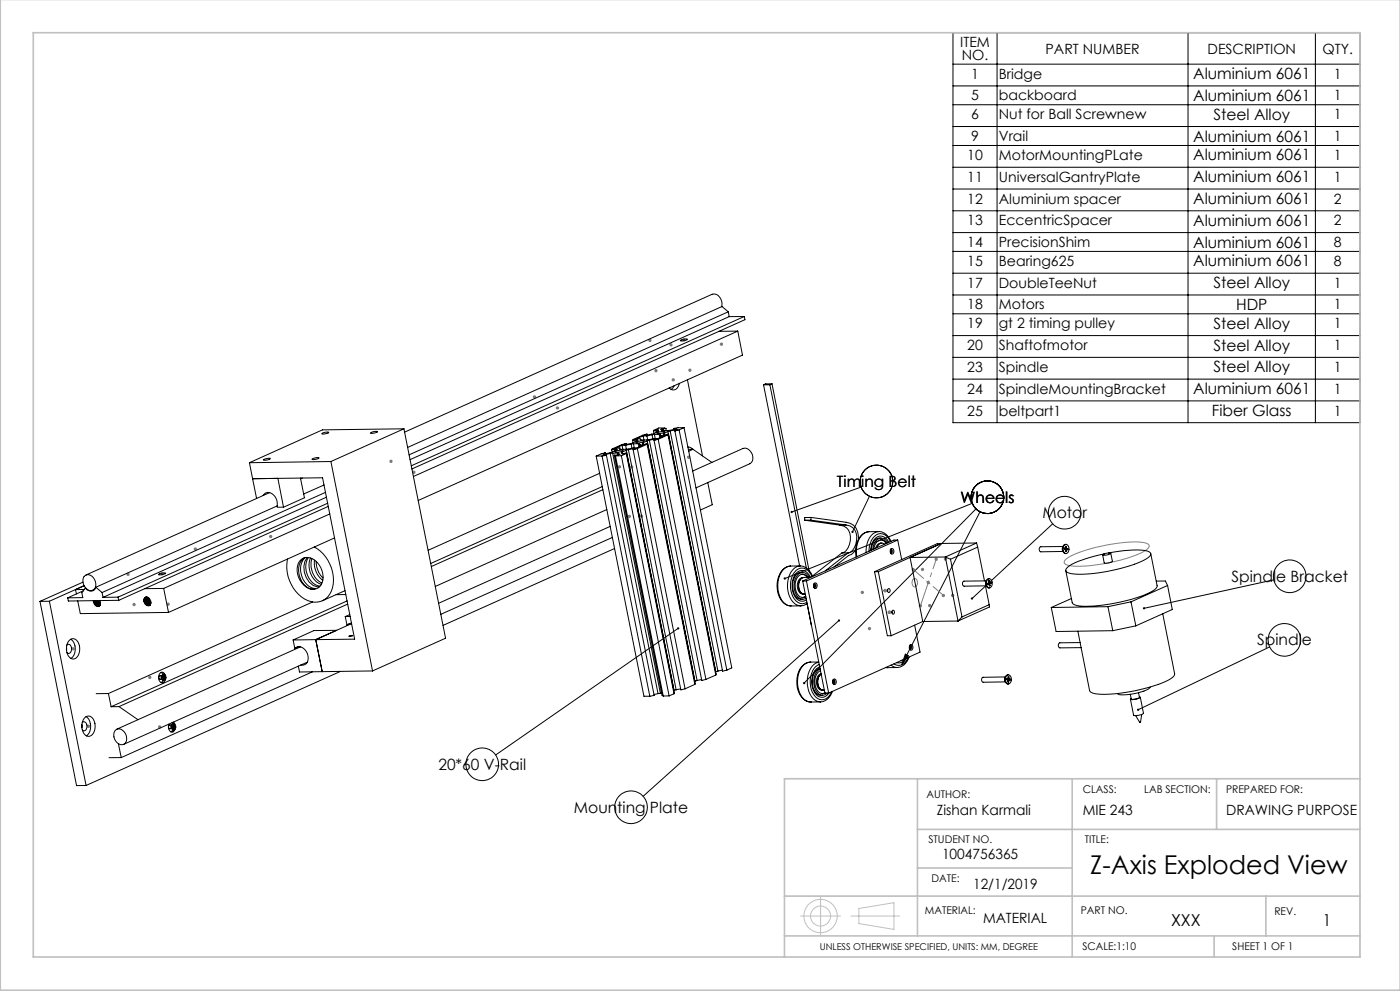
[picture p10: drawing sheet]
<svg xmlns="http://www.w3.org/2000/svg" width="420mm" height="297mm" viewBox="0 0 420 297" stroke-linecap="round" stroke-linejoin="round" font-family="sans-serif">
<g fill="none" stroke="#c0c0c0" stroke-width=".3">
<path d="M240.2 274.5h12M246.2 268.5v12M255.3 274.5h14.6M257.7 272.3l10.5-1.8v8l-10.5-1.7z"/>
<circle cx="246.2" cy="274.5" r="5"/>
<circle cx="246.2" cy="274.5" r="3"/>
</g>
<g fill="none" stroke="#808080" stroke-width=".3">
<path d="M159.8 119h1.1M160 118.6l.7 .7M160.3 118.5v.9M160.7 118.6l-.7 .7M194.5 102h1M194.6 101.7l.7 .7M195 101.5v1M195.3 101.7l-.7 .7M196.3 111.1h1M196.4 110.7l.7 .7M196.8 110.6v1M197.1 110.7l-.7 .7"/>
<path d="M200.8 103.4h1M200.9 103l.7 .7M201.3 102.9v1M201.5 113.8h1M201.6 113.5l.7 .7M201.6 103l-.7 .7M202 113.3v1M202.3 113.5l-.7 .7M204.7 101.9h1M204.8 101.5l.7 .7M205.2 101.4v1M205.5 101.5l-.7 .7"/>
<path d="M206.5 110.9h1M206.6 110.6l.7 .7M207 110.5v1M207.3 110.6l-.7 .7M215.9 103.1h1M216.1 102.8l.7 .7M216.4 102.7v.9M216.8 102.8l-.7 .7M116.8 138.3h1M116.9 137.9l.8 .7M117.3 137.8v.9M117.7 137.9l-.8 .7"/>
<path d="M166.7 122.3h1M166.9 121.9l.7 .7M167.2 121.8v1M167.6 121.9l-.7 .7M185.3 139.9h1M185.5 139.6l.7 .7M185.8 139.4v1M186.2 139.6l-.7 .7M189 139.9h1M189.2 139.6l.7 .7M189.5 139.4v1M189.9 139.6l-.7 .7"/>
<path d="M206.1 137h1M206.2 136.7l.7 .7M206.6 136.5v1M206.9 136.7l-.7 .7M123.7 141.5h1M123.8 141.2l.7 .7M124.2 141v1.1M124.5 141.2l-.7 .7M188.3 154.8h1M188.5 154.4l.7 .7M188.8 154.3v1M189.2 154.4l-.7 .7"/>
<path d="M191.9 154.7h1.1M192.1 154.4l.7 .7M192.5 154.2v1.1M192.8 154.4l-.7 .7M37.9 172.1h1M38.1 171.8l.7 .7M38.4 171.6v1M38.8 171.8l-.7 .7M48.1 172h1M48.3 171.6l.7 .7M48.6 171.5v1M49 171.6l-.7 .7"/>
<path d="M58.1 164.5h1M58.2 164.2l.7 .7M58.6 164v1M58.9 164.2l-.7 .7M80.7 160.8h1M80.9 160.4l.7 .7M81.2 160.3v1M81.6 160.4l-.7 .7M244.1 175.5h1M244.3 175.2l.7 .7M244.6 175v1M245 175.2l-.7 .7"/>
<path d="M258.2 177.5h1M258.3 177.2l.7 .7M258.7 177.1v.9M259 177.2l-.7 .7M265 177h1M265.2 176.7l.7 .7M265.5 176.5v1M265.9 176.7l-.7 .7M267.1 165.2h1M267.3 164.9l.7 .7M267.6 164.7v1M268 164.9l-.7 .7"/>
<path d="M273.5 170.7h1M273.6 170.4l.7 .7M273.9 173.7a.87 .87 0 0 1 1.1-.1 .87 .87 0 0 1 .2 1.1 .87 .87 0 0 1-.8 1.2 .87 .87 0 0 1-.8-1.2zM274 170.2v1M274.3 170.4l-.7 .7M276.3 170.7h.9M276.4 170.3l.7 .7M276.8 170.2v1M277.1 170.3l-.7 .7M278 174.6h1M278.1 174.2l.7 .7M278.5 174.1v1"/>
<path d="M278.8 174.2l-.7 .7M280.4 167.6h.9M280.5 167.2l.7 .8M280.8 167.1v1M281.2 167.2l-.7 .8M282.5 178.5h1M282.6 178.1l.8 .7M283 178v1M283.1 167.6h1M283.3 167.2l.7 .7M283.4 178.1l-.8 .7M283.6 167.1v1"/>
<path d="M284 167.2l-.7 .7M285.3 178.4h1M285.4 178.1l.7 .7M285.8 177.9v1M286.1 178.1l-.7 .7M319.8 167.6l2.6-1.5 5.4-1.8 6.9-1.4 4.6-.4a8.5 8.5 0 0 1 5.3 .8l.1 .2a2.83 2.83 0 0 1-2.2 2.1l-3.2 1.3-4.5 1.3-4 .8-5.6 .6a8.2 8.2 0 0 1-5.9-.8v-.6zM21.4 194.4h1M21.6 194.1l.7 .7M21.9 194v.9M22.3 194.1l-.7 .7M39.7 181.2h1M39.9 180.8l.7 .7"/>
<path d="M40.2 180.7v1M40.6 180.8l-.7 .7M49.9 181.1h1M50.1 180.7l.7 .7M50.4 180.5v1.1M50.8 180.7l-.7 .7M260.3 188.4h1M260.5 188l.7 .7M260.8 187.9v1M261.2 188l-.7 .7M266.3 183.5h1M266.5 183.1l.7 .7"/>
<path d="M266.8 183v1M267.2 183.1l-.7 .7M272.8 194h1M273 193.7l.7 .7M273.3 193.5v1M273.7 193.7l-.7 .7M275.6 181.5h1M275.8 181.2l.7 .7M276.1 181v1.1M276.5 181.2l-.7 .7M278.4 181.5h1M278.6 181.1l.7 .8"/>
<path d="M278.9 181v1M279.3 181.1l-.7 .8M26 217.7h1.1M26.2 217.3l.7 .7M26.5 217.1v1.1M26.9 217.3l-.7 .7M44.4 203h1M44.6 202.6l.7 .7M44.9 202.5v1M45.3 202.6l-.7 .7M47.4 217.9h1M47.6 217.5l.7 .7"/>
<path d="M47.9 217.3v1.1M48.1 203h1M48.3 217.5l-.7 .7M48.3 202.7l.7 .7M48.6 202.5v1M49 202.7l-.7 .7M51.1 217.8h1M51.2 217.5l.7 .7M51.6 217.3v1M51.9 217.5l-.7 .7M249.8 204.3h1M250 204l.7 .7"/>
<path d="M250.3 203.8v1M250.7 204l-.7 .7"/>
</g>
<g fill="none" stroke="#000" stroke-width=".3">
<path d="M285.9 9.8h122.1v116.9h-122.1zM285.9 19.2h122.1M299.1 9.8v116.9M356.4 9.8v116.9M394.6 9.8v116.9M285.9 25.7h122.1M285.9 31.4h122.1M285.9 37.9h122.1M285.9 43.6h122.1M285.9 50.1h122.1M285.9 56.7h122.1M285.9 63.2h122.1"/>
<path d="M285.9 69.7h122.1M285.9 75.3h122.1M216.5 91.9a2.78 2.78 0 0 0-2.9-3.7l-92.2 41.3M218.5 93.4l-95.8 42.9M218.5 93.4l.3 1.5M218.5 93.4l-1.9-1.5-94.3 42.2M218.8 94.9l-95.8 42.9M221.3 99.2l-97.3 43.6M221.3 99.2l-5.6 .1M221.3 99.2l1.4 7.2-97.3 43.6M223.3 94.9l.2 .9-99.9 44.7M223.3 94.9l-99.9 44.7"/>
<path d="M223.3 94.9h-4.5M285.9 81.9h122.1M285.9 88.4h122.1M285.9 94h122.1M202.2 115.6l-.9 1.1M203.8 114.9a1.79 1.79 0 0 1-1 1.8 1.79 1.79 0 0 1-2-.4M204.2 102a1.97 1.97 0 0 1 2-.2l-1.3 .4zM206.2 113.8l4.5 22.8M229.1 115.3l10.8 54.3M229.1 115.3h1.9M231 115.3l10.9 54.9M231.6 115l11.1 56"/>
<path d="M231.6 115l-.6 .3M231.6 115h-1.9l-.6 .3M285.9 100.6h122.1M285.9 107.1h122.1M285.9 113.6h122.1M74.8 138.7l1 4.8M79 137.8a2.24 2.24 0 0 1 2.1-.3 1.97 1.97 0 0 1-2.1 .3zM93.6 137.6l1.4-.4h.7a2.78 2.78 0 0 1-2.1 .5zM96.6 129.9l.9-.3h1.1a2.66 2.66 0 0 1-2.1 .4zM99.3 138.3l-24.5 .4M99.3 138.3l12.5 62.8M111.2 129.7a2.04 2.04 0 0 1 2-.2 2.3 2.3 0 0 1-2 .2z"/>
<path d="M121.2 128.5l-21.9 9.8M121.2 128.5l12.5 62.8-21.9 9.8M121.2 128.5l-24.5 .3-21.9 9.9M178.9 136.7l14.3 72h1.7M180.6 136.7h-1.7M180.6 136.7l14.3 72M180.9 136l.1 .1M180.9 136v.1M181.1 136.4l.1 .1M181.1 136.4v.1M181.2 136.5h.7M181.4 136.3l-.3 .1"/>
<path d="M181.4 136.3v.2M181.5 136.2l-.1 .1M181.5 136.2l.1 .3M181.6 135.7l-2.7 1M181.6 135.7l-.7 .3M181.6 135.7v.3M181.9 136.5l-1.3 .2M181.9 136.5l14.4 71.9-1.4 .3M183.1 135.9l-1.6 .3M183.1 135.9l14.3 72M183.5 134.8l.2 .7M183.7 135.5l-2.7 .6"/>
<path d="M183.8 135.8l-.7 .1M183.8 135.8l14.3 72M184.2 134.5l-.7 .3M184.2 134.5l.1 .7M184.3 136.4l.3 .2M184.3 136.4l14.3 72 .4 .2M184.5 134.5h-.3M184.5 134.5h.3M184.5 134.5l.1 .6M184.6 135.4a2.69 2.69 0 0 1 2.3-.3 2.39 2.39 0 0 1-2.3 .3zM184.6 136.6l14.4 72M184.8 134.5h.1"/>
<path d="M184.8 134.5l.1 .4M184.9 134.5l.2 .3M184.9 134.5l.1 .4M185.1 134.8l-1.4 .7M185.1 134.8h.1M185.2 135.8l.4 .1M185.2 135.8h-1.4M185.2 135.8l.1 .5M185.6 135.9l.1 .3M185.7 136.2l-1.4 .2M185.7 136.2h.1M185.8 134.3h.1"/>
<path d="M186.4 136.6h-1.8M186.4 136.6l14.3 72M186.6 133.5h1.1M186.6 133.5l-1.9 .8h1.1M186.6 133.5l.3 1.2M186.7 135.5l-.3 .1 .2 .4 1.4-.4M186.7 135.5l.1 .5M187.2 133.2v.1M187.7 133.5l.2 1.2M187.9 132.9l-1.3 .3-2.9 1.3-.2 .3M187.9 132.9l-.7 .3M187.9 134.9l-1.2 .6"/>
<path d="M187.9 134.9l14.3 72M187.9 132.9v.3M187.9 135.9l-1.5 .7M187.9 135.9l14.3 72M188 135.6l-.1 .3M188 135.6l14.3 72-.1 .3M188.5 134.8l-.6 .1M188.5 134.8l14.3 71.9M189.3 133.1l-1.6 .4M189.3 133.1l.3 1.2M189.8 132l.1 .7M189.9 132.7l-2.7 .6"/>
<path d="M189.9 134.8l14.4 72 1.2-.4M190 133l-.7 .1M190 133h1.5M190 133l.3 1.2M190.1 134.4l-1.6 .4M190.1 134.4v.3M190.3 134.4h-.2M190.3 134.4h.3M190.3 134.4v.2M190.5 131.8l-.7 .2M190.5 131.8l.1 .6M190.6 134.4v.1"/>
<path d="M190.6 134.5l-.7 .3M190.8 131.7l-.3 .1M190.8 131.7l.1 .6M190.9 132.6l1-.4h1.4a2.56 2.56 0 0 1-2.4 .4zM191.1 131.7h.1M191.1 131.7h-.3M191.1 131.7l.1 .4M191.2 131.7l.1 .3M191.2 131.7l.1 .4M191.2 134.4l-1.3 .4M191.2 134.4l14.3 72M191.3 132l-1.4 .7"/>
<path d="M191.3 132h.1M191.5 133l.3 .1M191.5 133l.2 1M191.8 133.1l.2 .2M191.8 133.1l.2 .7M192 133.3h1.1l-2 .9-3 .5h-2l-.3-.4M192 133.3l.1 .5M192.9 132.7l-.2 .1 .2 .4 1.4-.4-.2 .3M192.9 130.6h1.2M192.9 130.6l.3 1.3M192.9 132.7l.1 .5M193.5 130.4h.1"/>
<path d="M193.5 130.4v.1M194.1 130.6l.2 1.2M194.1 130.1l-4.2 1.6-.1 .3M194.1 130.1l-.6 .3M194.1 130.1l.1 .3M194.1 132.1l-1.2 .6M194.1 133.1l-2.9 1.3M194.1 133.1l14.4 72M194.1 132.1l14.5 72.7-.1 .3M194.8 131.9l-.7 .2M194.8 131.9l14.3 72M195.6 130.3l-1.5 .3"/>
<path d="M195.6 130.3l.3 1.2M196 129.3l.2 .6M196.2 129.9l-2.7 .6M196.2 132l14.3 71.9 1.3-.3M196.3 130.2l-.7 .1M196.3 130.2l.3 1.2M196.4 131.6l-1.6 .3M196.4 131.6v.3M196.5 131.6h-.1M196.5 131.6h.3M196.5 131.6l.1 .2M196.7 128.9l-.7 .4"/>
<path d="M196.7 128.9l.1 .7M196.8 131.6v.1M196.8 131.7l-.6 .3M197.1 128.9h-.4M197.1 128.9h.2M197.1 128.9l.1 .6M197.1 129.8a2.69 2.69 0 0 1 2.4-.3 2.39 2.39 0 0 1-2.4 .3zM197.3 128.9h.1M197.3 128.9l.1 .4M197.4 128.9l.2 .3M197.4 131.7l-1.2 .3M197.4 131.7l14.4 71.9"/>
<path d="M197.4 128.9l.1 .4M197.6 129.2l-1.4 .7M197.6 129.2h.1M197.8 130.2h.3M197.8 130.2h-1.5M197.8 130.2l.1 1M198.1 130.2l.2 .4M198.1 130.2l.2 .8M198.3 130.6h1.1l-2 .8-3.2 .5h-1.9l-.2-.4h-1.1l1.9-.9M198.3 130.6v.4M198.4 128.7v.2M198.6 128.5l-.2 .2"/>
<path d="M198.6 128.5l.1 .6M199 128.5h-.4M199 128.5l.1 .6M199.2 129.9l-.2 .1 .1 .4 1.4-.4M199.2 129.9l.1 .5M199.8 128.4a3.2 3.2 0 0 0-3.8 .9M199.8 128.4l-.8 .1M199.8 128.4l.1 .7M200.4 129.3l-1.2 .6M200.4 129.3l14.3 72M200.4 130.3l-3 1.4M200.4 130.3l14.3 72"/>
<path d="M200.5 130l-.1 .3M200.5 130l14.3 72-.1 .3M201 129.1l-.6 .2M201 129.1l14.4 72M202.1 128.4h.8M202.1 128.4l.1 .3M202.5 129.1l14.3 72.1 1.3-.4M202.6 128.8l-1.6 .3M202.6 128.8l.1 .3M202.8 128.8h-.2M202.8 128.8h.3M202.8 128.8v.2"/>
<path d="M202.9 128.4l.1 .1M202.9 128.4v.1M203 128.5l-2.4 .5-2 .1-.2-.4M203.1 128.8v.1M203.1 128.9l-.6 .2M203.7 128.8l-1.2 .3M203.7 128.8l14.4 72M205.2 128.2l-3.1 .2M205.2 128.2l-1.5 .6M205.2 128.2l14.3 72-1.4 .6M206.3 134l.9 .1 .6 .6M207.9 134.7l-1.3 .6"/>
<path d="M207.9 134.7l5.7 3.9M207.9 134.7h-1.4M285.9 120.2h122.1M75.8 143.5l21-.3 9.6 48.4-11.7 .1M75.8 143.5l1.2 5.9M75.8 143.5l7.6-.1 1.7 8.6M79 148.5a1.97 1.97 0 0 1 1.8-.9 1.97 1.97 0 0 1 1.7 1.2 3.7 3.7 0 0 1 .6 3.1M80.9 147.6l-55.1 24.7M83.1 151.6l-54.3 24.4M83.2 152h1.9M90.1 143.3l1.2 5.9-6.2 2.8M90.7 143.3l-.5 .2"/>
<path d="M97.2 145.3l-6.1 2.8M97.6 147.6l-67 30M97.9 149l-67 30M98.3 150.8l-62.9 28.2M98.5 151.8l-62.9 28.1M99 154l-49.9 22.4M179.9 141.8l-51.5 23.1M180.7 145.8l-51.5 23.1M180.9 146.8l-51.5 23M182 152.7l-51.4 23.1M183.1 157.8l-51.5 23M207.8 141.2l15.1-6.8a2.64 2.64 0 0 1 2.7 1.6 2.64 2.64 0 0 1-.7 3l-16.1 7.2"/>
<path d="M212.3 144.6l1.4 6.7-3.6 1.6M241.3 155.9h1.9M241.3 155.9l10.6 1.5M243.2 155.9l10.6 1.4M243.3 155.1l10.5 1.4a4.3 4.3 0 0 1 3.7 5.2M243.3 155.1l-.1 .8M243.3 155.1h-1.9l-.1 .8M251.9 157.4a3.6 3.6 0 0 1 3.2 4.6 3.7 3.7 0 0 1-2.5 3.7M253.8 157.3a3.6 3.6 0 0 1 3.2 4.7 3.6 3.6 0 0 1-2.5 3.7M253.8 157.3l-1.9 .1M258.3 146l-20.8 7.5M260.6 159.4a4.4 4.4 0 0 0-3.7 4.1l-.2 1.9 .2 1.5"/>
<path d="M260.6 159.3a4.7 4.7 0 0 0-3.6 4.6v3M260.8 148.7l-5.1 10.7M263.7 159.3h-3.1M291.7 150.8l-56.3 22.6M292.8 152.5l-51.6 52.2M294 153.4l-23.5 45.8M315.8 157l-24.2 22.4M20.3 179.2l.2 .9 15.1-.2M22.6 176.7l2.6-1.2-10.4 4.7M22.6 176.7l.3 1.3M24.9 174.5l-12.9 5.7M25 177.1l-4.7 2.1"/>
<path d="M25.2 172.8a2.11 2.11 0 0 1 2.2-.3 2.11 2.11 0 0 1 1.2 1.9 1.79 1.79 0 0 1-.8 2.5 1.79 1.79 0 0 1-2.4-1.1 2.9 2.9 0 0 1-.2-3zM25.3 176.7h-2.7M25.6 176.2l-1 1.5 .2 1.4-4.5 .1M25.7 176.2h-.1M28.4 176.6l-.6 .3M28.8 176a1.72 1.72 0 0 1-1.6 1.2 1.72 1.72 0 0 1-1.6-1M28.8 176l1.8 1.6M30 180a1.04 1.04 0 0 1-.3 1.6 1.04 1.04 0 0 1-1.5-.7l-.2-.9M30.6 177.6l.3 1.4M35.4 179h-4.5M35.4 179l.2 .9M43.5 179.1a1.42 1.42 0 0 1 1.6 .7 1.42 1.42 0 0 1-.4 1.7 1.5 1.5 0 0 1-1.4-.8 1.5 1.5 0 0 1 .2-1.6z"/>
<path d="M43.7 179l-.4 .5-.1 .8M43.8 179a1.44 1.44 0 0 0-.3 1.6 1.44 1.44 0 0 0 1.4 .8 1.5 1.5 0 0 1-1-2.4 1.55 1.55 0 0 0 1 2.4M43.9 178.9l-.5 .5v.8M44.1 179a1.61 1.61 0 0 0 .9 2.3M44.1 179a1.58 1.58 0 0 0 1 2.3M44.2 179a1.74 1.74 0 0 0 1 2.1 1.63 1.63 0 0 1-1-2.1zM44.4 179.1l.2 1.2 .6 .7M44.4 179.1l.2 1.2 .6 .6M44.6 179.2l.2 1 .5 .5M44.7 179.2l.2 1 .4 .5M47.6 172.1a2.04 2.04 0 0 1 2.1-.2 2.3 2.3 0 0 1-2.1 .2zM49.1 176.4h-5.6"/>
<path d="M49.1 176.4l1.5 7.1M90.5 167.6a3.8 3.8 0 0 1 5.3 1.8 5.3 5.3 0 0 1 .1 6.5 3.6 3.6 0 0 1-5.4-1.2 5.3 5.3 0 0 1 0-7.1zM91.3 167.2h-.1a5.7 5.7 0 0 0 1 8.8l1.8 .6M91.5 167.1a5.9 5.9 0 0 0 1.7 8.9l1.4 .4-.6 .2M92.1 167.1a5.9 5.9 0 0 0 3 8.8h.6M92.5 167.1a5.9 5.9 0 0 0 3.5 8.5M93.1 167.3a6.2 6.2 0 0 0 3.3 7.8M93.6 167.5a6.3 6.3 0 0 0 2.9 7.2M94.3 163.9a10.9 10.9 0 0 1 4.7 14.1 5.5 5.5 0 0 1-8.6 .9 11.7 11.7 0 0 1-4.1-11.4M94.3 167.9a6.5 6.5 0 0 0 2.5 6M94.9 168.3a6.4 6.4 0 0 0 2 4.9M100.4 161.2l-49.8 22.3"/>
<path d="M103.5 177l-6.8 3.1M103.8 178.2h-3M183.7 161.1l-51.4 23M184.4 164.4l-51.5 23M237 169.7a4.4 4.4 0 0 0-3.7 4 6.7 6.7 0 0 0 3 7.7l1 .2M240 169.6a4.1 4.1 0 0 1 3.8 3.2M240 169.6a4.6 4.6 0 0 0-3.6 4.5 6.8 6.8 0 0 0 2.9 7.3l.9 .2M240.1 169.6h-2.9a4.1 4.1 0 0 0-3.6 3.6 7.7 7.7 0 0 0 2.1 7.9l1.6 .5M240.1 171.6h.7M240.1 173.6l1.1-.5a2.8 2.8 0 0 0-.4 4.9l.4 .1a2.79 2.79 0 0 1-1.1-4.5zM240.2 171.6h-.2a4 4 0 0 0-2.2 4.9l.2 .8a2.79 2.79 0 0 0 2.2 2.3M240.2 179.6h.7"/>
<path d="M240.7 172.1l.8 .3 .7 .7M240.8 174.1h1.1M240.8 174.1l6.7 33.6M241.2 173.1h-.4a2.83 2.83 0 0 0-.4 4.9l1.2 .1M241.7 178.7l-.9 .4M241.9 174.1l6.7 33.6M242.4 173.1a1.86 1.86 0 0 0-1.9-1 1.86 1.86 0 0 0-1.6 1.4 4.2 4.2 0 0 0 1.6 5.5l1.2-.2M242.8 173.1a2.12 2.12 0 0 0-2-1.5 2.12 2.12 0 0 0-2 1.4 5.1 5.1 0 0 0 1.2 6.4 1.71 1.71 0 0 0 1.8-.1M243.1 173a2.61 2.61 0 0 0-2.7-2 2.61 2.61 0 0 0-2.4 2.3 5.8 5.8 0 0 0 1.7 6.7 2.08 2.08 0 0 0 2.2-.2M243.2 173l-2 .1M243.6 172.9a3.1 3.1 0 0 0-4.3-2.3 6.6 6.6 0 0 0 .1 9.9 2.34 2.34 0 0 0 2.7 0M244.2 175v1.1"/>
<path d="M244.3 174.9l.1-.2a.84 .84 0 0 1 .8 .8 .84 .84 0 0 1-.7 .9l-.4-.6zM244.3 174.8l.3 .8-.3 .6M244.4 175v1.1M252.6 165.7l-8.9 6.9M254.5 165.7l-6.9 5.4M254.5 165.7h-1.9M256.7 164.6l-1.3 1.6-.8 .3-4.4 3.4M262.4 171.3h1.1M262.4 171.3l3.8 19.2h1.1M263.5 171.3l3.8 19.2M264.3 161.8a2.07 2.07 0 0 1 1.6 1.1M264.3 161.3a2.65 2.65 0 0 0-2.8 2.6l-.2 1"/>
<path d="M264.5 162.8h-.3a1.79 1.79 0 0 0-1.5 1.5M265.4 163.1a1.36 1.36 0 0 0-1.5-.2 1.36 1.36 0 0 0-.8 1.2M266 162.8a1.88 1.88 0 0 0-1.9-1 1.88 1.88 0 0 0-1.6 1.5l-.4 1.3M266.3 176.8v.4M266.4 162.7a2.14 2.14 0 0 0-2.1-1.4 2.14 2.14 0 0 0-1.9 1.4l-.6 2M266.4 176.5a.47 .47 0 0 1 .7 .5 .47 .47 0 0 1-.8 .4zM266.6 162.6a2.49 2.49 0 0 0-2.3-1.9 2.49 2.49 0 0 0-2.4 1.6l-.6 1.6-.1 1.1M267.1 164.8v.8M267.1 162.3a2.97 2.97 0 0 0-2.7-2.3 2.97 2.97 0 0 0-3 2.1l-.6 1.7-.1 1.4M267.2 164.7v1M267.2 164.6l.1 1.3M267.3 164.6a.78 .78 0 0 1 1 .5 .78 .78 0 0 1-.5 .9h-.5l-.2-.6z"/>
<path d="M267.3 162.3a3.7 3.7 0 0 0-4.7-2.7 6.3 6.3 0 0 0-2.8 6M267.3 164.5l.3 .8-.3 .6M267.4 164.7v1.1M267.5 165.4l-.1 .5M269.3 161.9l-27.4 12.2M269.3 161.9l1.2 5.8M269.3 161.9h-1.1l-27.4 12.2M282.3 162.9h.1M282.3 162.9h-1.1l-18.8 8.4M283.6 166.9l3.8 19.2M283.6 166.9l1.6 .7M283.6 166.9l-10.6 .2 3.8 19.2"/>
<path d="M285.2 167.6l3.4 17.3M293 162.7l-9.4 4.2M293 162.7l.3 1.3M293 162.7l-10.6 .2-18.9 8.4M293.3 164l-8.1 3.6M293.3 164l2 10.1M295.6 175.6l1.2 5.6M295.8 174.1l-6.6 .1a.84 .84 0 0 0-.5 .7 .84 .84 0 0 0 .5 .8l6.6-.2-.1-.5 .1-.8M296.3 173.7l.3-.2a1.45 1.45 0 0 1 1.1 1.3 1.45 1.45 0 0 1-.9 1.4 1.55 1.55 0 0 1-.5-2.5zM296.3 175l.4 .1M296.7 175.1l.1 .5 .3-.1M296.8 173.5a1.41 1.41 0 0 0-1.1 1.3 1.41 1.41 0 0 0 1.1 1.4"/>
<path d="M296.8 174l.1 .6M296.8 174l-.3 .1 .1 .6-.3 .1v.4l.4-.1M296.8 174l-.3 .2M296.8 175.3l.3 .2M296.9 174.6l.4-.2v.4M296.9 174.6h-.3M296.9 174.9l.2 .6M297.3 174.8l-.4 .1M297.3 174.8l-1 .1h.6M318.8 163.8l-.1 .6 .2 .8M318.9 163.8l-6.7 .1a.83 .83 0 0 0-.5 .7 .83 .83 0 0 0 .5 .8l6.7-.1M319.3 163.3l.4-.1a1.45 1.45 0 0 1 1 1.3 1.45 1.45 0 0 1-.9 1.4 1.57 1.57 0 0 1-.5-2.6z"/>
<path d="M319.6 165.1l.3 .2M319.7 164.7l-.1 .6h.3M319.7 164.7h.2M319.7 164.3l-.4-.1v.4l.4 .1M319.7 164.3l-.4 .1M319.8 163.2a1.42 1.42 0 0 0-1.1 1.3 1.42 1.42 0 0 0 1.1 1.4M319.9 164.7v.6M319.9 164.4h.4M319.9 164.4h-.6h1M320 163.8l-.1 .6M320 163.8l-.3-.1v.6M320 163.8l-.3 .2"/>
<path d="M320.3 164.4v.4l-.4-.1M321.4 179.4l-6 2.7M330.8 166.3a2.84 2.84 0 0 1 2.4-.4 2.87 2.87 0 0 1-2.4 .4zM332.6 165.7a32.4 32.4 0 0 1 11.7-.5l.5 .2a.74 .74 0 0 1 .2 1.2 24.1 24.1 0 0 1-9.9 4 35.4 35.4 0 0 1-14.5 1.1 .92 .92 0 0 1-.8-1.1 11.1 11.1 0 0 1 6-3.2l5.6-1.4M333.2 165.8l.5 2.4a3.2 3.2 0 0 1-2.4 .5l-.5-2.4M345.2 165.9l2 9.7-.1 .4a12.1 12.1 0 0 1-6.2 3.2 45.1 45.1 0 0 1-17.9 2.3 1.47 1.47 0 0 1-1.3-.9l-2-9.6M346.9 174.2l2.7-.1 .7 1.4M350.3 175.5l-11 4.9M350.3 175.5l1.4 7.2-11 4.9M382.1 173.8l-38.9 8.5M12 180.2l11 55.2h2.8M14.8 180.2h-2.8"/>
<path d="M14.8 180.2l11 55.2M19.9 194l.1 .9M20 193.4l.4-.3a1.45 1.45 0 0 1 1.1 1.3 1.45 1.45 0 0 1-.9 1.5l-.5-.3M20.7 192a1.66 1.66 0 0 1 1.8-.5 1.66 1.66 0 0 1 1.1 1.4 3.5 3.5 0 0 1-1.3 4.6 2.74 2.74 0 0 1-2.3-3.7zM21.2 191.6a3.8 3.8 0 0 1 .1 5.7M23.3 180.1l.8 3.8 26.5-.4M28 180v.5l.3-.1M28.2 180l.1 .4M28.3 180.4h-.3M28.3 180a1.42 1.42 0 0 0 1.5 1.6M28.5 180l.4 1.2 .9 .4M28.5 180l.5 1.2 .8 .4"/>
<path d="M28.8 180l.4 1.1 .7 .4-.7-.4-.4-1.1M29 180l.4 1 .6 .4M29.1 180l.1 .6 .9 .7M29.2 180l.5 .9 .4 .2-.8-1.1M29.5 180l.7 .9-.6-.9M43.4 180.2h-.3M43.4 180.2l-.2 .1M87.9 191.8l.5 2.6M88.4 194.4a2.37 2.37 0 0 1 3.8 1.5 2.45 2.45 0 0 1-1.3 3.5l-.7-.1M89.5 199.6l.4 1.8 21.9-.3M89.7 193.8l-1.3 .6M90.2 193.8l-55.2 24.7"/>
<path d="M92.2 198.4l-55.1 24.7M93.8 180.4l-61.3 27.5M94.7 191.7l2 9.6M94.7 191.7l6.3-2.8-6.8 .1-6.3 2.8M94.7 191.7l-6.8 .1M103.6 184.8l.5 2.6M104.1 180.1l-70.8 31.7M104.3 181l-68.6 30.8M104.7 190.7l1.1-.2zM105 184.2l-1.4 .6M105.1 184.7l-1.5 .1M105.4 186.8l-1.3 .6"/>
<path d="M105.5 186.8l-1 .2-.4 .4M105.5 186.9l-10.8 4.8M203.4 188.3l-54.7 38M240.2 181.6h-2.9M240.2 181.6h.1M242.1 180.9l1.3 6.4M242.1 180.9l-.9 .5-.9 .1M243.2 198.4a4.6 4.6 0 0 0-4.1 4.8 6.2 6.2 0 0 0 3.6 7.2h.7M245.6 198.4a4.8 4.8 0 0 0-3.3 4.8 7 7 0 0 0 2.4 6.7l1.5 .5M245.6 198.4a4.9 4.9 0 0 0-4.9 1.3 7.7 7.7 0 0 0 1.1 10.3l1.3 .4h3.1M245.8 199.1a5.6 5.6 0 0 0-2.6 6.6 3.9 3.9 0 0 0 3.9 4 3.7 3.7 0 0 0 2.4-2.4M245.9 199.8a5.4 5.4 0 0 0-1.5 7.7 2.4 2.4 0 0 0 2.1 1.5 2.4 2.4 0 0 0 2.2-1.3"/>
<path d="M251.7 185.9l-58.8 52.8M267.3 199.4l1.1 .6 .8 .1M267.6 183.3v.4M267.7 183a.52 .52 0 0 1 .7 .5 .52 .52 0 0 1-.6 .5l-.3-.6zM270.7 197.8l-.4 .2M271.6 196l.9 .5-2 2.7zM271.7 197.4a2.4 2.4 0 0 1-2.7 1.2M272.5 197a2.96 2.96 0 0 1-4.3 2M272.7 196.9a4 4 0 0 1-3.5 3.2M272.8 193.7v.6M273 193.4a.79 .79 0 0 1 1 .4 .79 .79 0 0 1-.5 1h-.4l-.3-.5zM273 193.3l.3 .5-.3 .9"/>
<path d="M273.1 194.1l-.1-.7v1.2M273.2 194.2v-.7v1.1M274.4 187.4l1.6 8-27.4 12.3M276.8 186.3l-9.5 4.2M287.4 186.1l-10.6 .2M288.6 184.9l-1.2 1.2M296.8 181.2l-8.2 3.7M296.8 181.2v.7l-9.4 4.2M315.4 182.1l1.4 7.2 17-.3M324 192.6h-6a.84 .84 0 0 0-.5 .8 .84 .84 0 0 0 .5 .8l6.3-.1M332.4 181.8l1.4 7.2M332.4 181.8l-17 .3"/>
<path d="M339.3 180.4l1.4 7.2M339.3 180.4l-6.9 1.4M340.7 187.6l-6.9 1.4M348.8 184l3.6 18a3.7 3.7 0 0 1-2.8 2.3 48.7 48.7 0 0 1-21.2 3.6 1.76 1.76 0 0 1-1.5-.9l-3.5-17.8M380.9 193.9l-39.5 18.8M24.6 217.2v.9M24.7 216.5a1.01 1.01 0 0 1 1.1 .1 1.01 1.01 0 0 1 .3 1.2 .93 .93 0 0 1-.3 1 .93 .93 0 0 1-1.1 0M25.3 215.2a1.66 1.66 0 0 1 1.8-.5 1.66 1.66 0 0 1 1.2 1.4 3.5 3.5 0 0 1-1.4 4.6 2.71 2.71 0 0 1-2.3-3.7zM25.8 214.8a3.7 3.7 0 0 1 .1 5.7M32.5 207.9h-3.6M32.5 207.9l.8 3.9M34.4 219.1a1.83 1.83 0 0 1 3.2 .7 2.16 2.16 0 0 1-.9 3.4 2.85 2.85 0 0 1-2.3-4.1z"/>
<path d="M35.7 211.8h-2.4M35.7 211.8l5.7 3.9M48.2 202.5a.52 .52 0 0 0-.6 .6 .52 .52 0 0 0 .7 .4M48.3 201.5l.6 .6M48.5 202.6v.9h-.7M48.5 202.5l-.7 .1M48.8 202.3a.53 .53 0 0 1 .9 .1v1.1l-.3 .4a.94 .94 0 0 1-.9-.6 .94 .94 0 0 1 .3-1zM48.9 203.9l-.6 .7M49.1 203.2l.1 .4M49.1 203.4l.1 .2M49.1 203.2h.1M49.1 202.9l-.3-.1v.3l.3 .1"/>
<path d="M49.1 202.9h-.3M49.2 202.1a.98 .98 0 0 0-.8 .9 .98 .98 0 0 0 .8 1M49.2 203.2v.4M49.3 202.9h.2M49.3 202.9h-.5M49.3 202.5v.4M49.3 202.5h-.2v.4M49.3 202.5l-.2 .1M49.5 202.2a.98 .98 0 0 0-1.1-.8 .98 .98 0 0 0-.8 1.3 1.35 1.35 0 0 0 1.3 1.9l.7-.8M49.5 202.9v.3h-.3M49.5 202.9l-.7 .1M50.7 217a1.54 1.54 0 0 0 1.2 2.4l.6-.8"/>
<path d="M50.7 217.3h.8v1M50.8 218.3h.7M51.2 217.3a.5 .5 0 0 0-.6 .5 .5 .5 0 0 0 .6 .5M51.6 216.6l.2 .3M51.7 217.1l.2-.2a.94 .94 0 0 1 .9 .9 .94 .94 0 0 1-.7 1l-.6-.7zM51.8 218.7l-.5 .7M52 218.2l.2 .2M52 216.4l.5 .6M52 217.9v.4l.2 .1M52 217.7l-.2-.1v.3h.2M52 217.7h-.2M52 217.9l.2 .1"/>
<path d="M52.1 216.9a.96 .96 0 0 0-.7 .9 .96 .96 0 0 0 .7 1M52.2 218v.4M52.2 217.7h.3M52.2 217.7l-.4 .1 .7-.1M52.2 217.3v.4M52.2 217.3h-.1l-.1 .4M52.2 217.3l-.1 .1M52.5 217.7v.3h-.3M93.8 201.3l-57.4 25.7M102.1 201.2l-76.3 34.2M197.4 207.9l-1.2 .2M198.1 207.8l-.7 .1"/>
<path d="M198.1 207.8h.4M200.7 208.6h-1.7M202.2 206.9h.1M202.2 207.9l-1.5 .7M202.8 206.7l-.6 .2M204.2 206.4l-1.4 .3M208.5 204.1h.1M208.5 205.1l-3 1.3M209.1 203.9l-.6 .2M210.5 203.7l-1.4 .2M214.7 201.3h.1M214.7 202.3l-2.9 1.3"/>
<path d="M215.4 201.1l-.7 .2M216.7 200.8l-1.3 .3M246 200.4a3.5 3.5 0 0 0-2.3 3.8 3.7 3.7 0 0 0 2.4 4.2h.7M246.1 200.5a4.6 4.6 0 0 0-1.6 6 2.15 2.15 0 0 0 1.5 1.8 2.15 2.15 0 0 0 2.2-.6M246.1 202.2l.2-.2a2.92 2.92 0 0 0 .5 4.9h.2a2.56 2.56 0 0 1-1.5-3.7zM246.1 201a4.2 4.2 0 0 0 .1 6.7l.5 .2 .8-.2M246.3 201.9a2.97 2.97 0 0 0-.3 4.8l1.3 .2M247.5 207.6l-.8 .3M247.5 207.7h1.1M249.7 207.2a4.1 4.1 0 0 1-3.5 3.2M249.9 203.8v1.1M250 203.7a.79 .79 0 0 1 1 .4 .79 .79 0 0 1-.5 1h-.4l-.3-.5z"/>
<path d="M250 203.6l.3 .8-.3 .7M250.2 203.8v1.1M265.7 200.1h.5zM269.2 200.1h-3M301.6 202.9l-.2 .6 .2 .8M301.6 202.9l-6.6 .1a.8 .8 0 0 0-.5 .7 .8 .8 0 0 0 .5 .8l6.6-.1M302 202.4a1.02 1.02 0 0 1 1.2 .2 1.02 1.02 0 0 1 .2 1.2 1.02 1.02 0 0 1-1.2 1.1 1.79 1.79 0 0 1-.2-2.5zM302.4 203.8l-.1 .6h.3M302.4 204.2l.2 .2M302.4 203.8h.2M302.4 203.4l-.4-.1v.4l.4 .1M302.4 203.4l-.4 .1"/>
<path d="M302.5 202.2a1.42 1.42 0 0 0-1.1 1.4 1.42 1.42 0 0 0 1.1 1.4M302.6 203.8v.6M302.6 203.4l.4 .1M302.6 203.4l-.6 .1h1M302.7 202.9l-.1 .5M302.7 202.9l-.3-.1v.6M302.7 202.9l-.3 .2M303 203.5v.4l-.4-.1M340.7 214.5l1.2 2M341.6 207.6l.2 1.4a3.3 3.3 0 0 1-2.4 .5l-.3-1.4M341.8 208.8l.3 .1a3.2 3.2 0 0 1-2.9 .6l.1-.2M342.1 208.9l.9 4.9a3.9 3.9 0 0 1-2.9 .5l-1-4.8"/>
<path d="M342.5 214.1l-.3 2.4h-.3M345 205.9a6.6 6.6 0 0 1-4.4 1.9 9.3 9.3 0 0 1-5.3 .1h-.1M35.5 222.9l.9 4.1M36.4 227l-3.7 .1"/>
<circle cx="262.9" cy="144.3" r="4.9"/>
<circle cx="296.2" cy="149" r="4.9"/>
<circle cx="319.4" cy="153.7" r="4.9"/>
<circle cx="386.9" cy="172.7" r="4.9"/>
<circle cx="385.3" cy="191.8" r="4.9"/>
<circle cx="144.7" cy="229.1" r="4.9"/>
<circle cx="189.3" cy="241.9" r="4.9"/>
</g>
<path d="M.1 -.1v296.9h419.9M10 9.8h398v277h-398zM275.2 233.4v47.1M321.7 233.4v53.4M365 233.4v15.2M408 233.4h-172.7v53.4M275.2 248.6h132.8M235.3 268.6h172.7M275.2 260.1h46.5M379.8 268.6v11.9M235.3 280.5h172.7M364.2 280.5v6.3" fill="none" stroke="#c0c0c0" stroke-width=".5"/>
<path d="M283 178.4l-9-7.7" fill="none" stroke="#808080" stroke-width=".3" stroke-dasharray="15.2 1.3 1.3 1.3" stroke-dashoffset="11.2"/>
<path d="M276.1 181.5l4.8-13.9" fill="none" stroke="#808080" stroke-width=".3" stroke-dasharray="15.2 1.3 1.3 1.3" stroke-dashoffset="7.4"/>
<path d="M341.2 212.5l-.1 .4 .3-.2-.3 .2a.34 .34 0 0 0 .5 .1 .34 .34 0 0 0 .1-.5 .34 .34 0 0 0-.5 0zM251.5 185.7a.34 .34 0 0 0-.1 .5 .34 .34 0 0 0 .5 0 .34 .34 0 0 0 .1-.5l-.3 .2 .3-.2zM271.6 196l.9 .5-2 2.7zM235.2 173.1l-.1 .4 .3-.1-.3 .1a.34 .34 0 0 0 .5 .1 .34 .34 0 0 0 .1-.5 .34 .34 0 0 0-.5 0zM241.1 204.4l-.1 .6 .2-.3-.2 .3a.35 .35 0 0 0 .5 0 .35 .35 0 0 0 0-.5 .35 .35 0 0 0-.4-.1zM343 182.1l-.1 .3 .3-.1-.3 .1a.35 .35 0 0 0 .4 .2 .35 .35 0 0 0 .2-.5 .35 .35 0 0 0-.5 0zM291.4 179.1v.5l.2-.2-.2 .2a.33 .33 0 0 0 .4 0 .33 .33 0 0 0 0-.5 .33 .33 0 0 0-.4 0zM237.3 153.2l-.1 .4 .3-.1-.3 .1a.34 .34 0 0 0 .4 .1 .34 .34 0 0 0 .2-.4 .34 .34 0 0 0-.5-.1zM255.5 159.2l.1 .5 .1-.3-.1 .3a.35 .35 0 0 0 .4-.1 .35 .35 0 0 0-.1-.5 .35 .35 0 0 0-.4 .1zM203.2 188.1a.34 .34 0 0 0 0 .5 .34 .34 0 0 0 .5 0 .34 .34 0 0 0 0-.5l-.3 .2 .3-.2z" fill="#000"/>
<text font-size="7.8" x="327.1" y="261.9">Z-Axis Exploded View</text>
<g font-size="4.9">
<text x="351.3" y="277.5">XXX</text>
<text x="396.8" y="277.5">1</text>
</g>
<g font-size="4.7">
<text x="358" y="23.7">Aluminium 6061</text>
<text x="358" y="30.3">Aluminium 6061</text>
<text x="364" y="35.9">Steel Alloy</text>
<text x="358" y="42.4">Aluminium 6061</text>
<text x="358" y="48.1">Aluminium 6061</text>
<text x="358" y="54.6">Aluminium 6061</text>
<text x="358" y="61.1">Aluminium 6061</text>
<text x="358" y="67.7">Aluminium 6061</text>
<text x="358" y="74.2">Aluminium 6061</text>
<text x="358" y="79.8">Aluminium 6061</text>
<text x="364" y="86.4">Steel Alloy</text>
<text x="370.8" y="92.9">HDP</text>
<text x="364" y="98.5">Steel Alloy</text>
<text x="364" y="105.1">Steel Alloy</text>
<text x="364" y="111.6">Steel Alloy</text>
<text x="358" y="118.1">Aluminium 6061</text>
<text x="363.6" y="124.6">Fiber Glass</text>
<text x="251.1" y="146">Timing Belt</text>
<text x="288.2" y="150.7">Wheels</text>
<text x="312.7" y="155.3">Motor</text>
<text x="369.4" y="174.4">Spindle Bracket</text>
<text x="377.1" y="193.4">Spindle</text>
<text x="131.5" y="230.7">20*60 V-Rail</text>
<text x="172.2" y="243.6">Mounting Plate</text>
</g>
<g font-size="4.2">
<text x="288.1" y="14">ITEM</text>
<text x="313.7" y="16">PART NUMBER</text>
<text x="362.3" y="16">DESCRIPTION</text>
<text x="396.7" y="16">QTY.</text>
<text x="288.5" y="18.1">NO.</text>
<text x="291.3" y="23.6">1</text>
<text x="299.6" y="23.6">Bridge</text>
<text x="400.2" y="23.6">1</text>
<text x="291.3" y="30.1">5</text>
<text x="291.3" y="35.8">6</text>
<text x="299.6" y="30.1">backboard</text>
<text x="299.6" y="35.8">Nut for Ball Screwnew</text>
<text x="400.2" y="30.1">1</text>
<text x="400.2" y="35.8">1</text>
<text x="290.2" y="48">10</text>
<text x="291.3" y="42.3">9</text>
<text x="299.6" y="42.3">Vrail</text>
<text x="299.6" y="48">MotorMountingPLate</text>
<text x="400.2" y="42.3">1</text>
<text x="400.2" y="48">1</text>
<text x="290.2" y="54.5">11</text>
<text x="299.6" y="54.5">UniversalGantryPlate</text>
<text x="400.2" y="54.5">1</text>
<text x="290.2" y="61">12</text>
<text x="299.6" y="61">Aluminium spacer</text>
<text x="400.2" y="61">2</text>
<text x="290.2" y="67.5">13</text>
<text x="299.6" y="67.5">EccentricSpacer</text>
<text x="400.2" y="67.5">2</text>
<text x="290.2" y="74">14</text>
<text x="299.6" y="74">PrecisionShim</text>
<text x="400.2" y="74">8</text>
<text x="290.2" y="79.7">15</text>
<text x="299.6" y="79.7">Bearing625</text>
<text x="400.2" y="79.7">8</text>
<text x="290.2" y="86.2">17</text>
<text x="299.6" y="86.2">DoubleTeeNut</text>
<text x="400.2" y="86.2">1</text>
<text x="290.2" y="92.7">18</text>
<text x="299.6" y="92.7">Motors</text>
<text x="400.2" y="92.7">1</text>
<text x="290.2" y="98.4">19</text>
<text x="299.6" y="98.4">gt 2 timing pulley</text>
<text x="400.2" y="98.4">1</text>
<text x="290.2" y="104.9">20</text>
<text x="299.6" y="104.9">Shaftofmotor</text>
<text x="400.2" y="104.9">1</text>
<text x="290.2" y="111.5">23</text>
<text x="299.6" y="111.5">Spindle</text>
<text x="400.2" y="111.5">1</text>
<text x="290.2" y="118">24</text>
<text x="299.6" y="118">SpindleMountingBracket</text>
<text x="400.2" y="118">1</text>
<text x="290.2" y="124.5">25</text>
<text x="299.6" y="124.5">beltpart1</text>
<text x="400.2" y="124.5">1</text>
<text x="281.1" y="244.4">Zishan Karmali</text>
<text x="324.8" y="244.4">MIE 243</text>
<text x="367.8" y="244.4">DRAWING PURPOSE</text>
<text x="282.6" y="257.3">1004756365</text>
<text x="292" y="266.5">12/1/2019</text>
<text x="294.9" y="276.5">MATERIAL</text>
</g>
<g font-size="3.2">
<text x="277.9" y="239">AUTHOR:</text>
<text x="324.8" y="237.6">CLASS:</text>
<text x="343.3" y="237.6">LAB SECTION:</text>
<text x="367.8" y="237.6">PREPARED FOR:</text>
<text x="278.5" y="252.8">STUDENT NO.</text>
<text x="325.5" y="252.8">TITLE:</text>
<text x="279.4" y="264.3">DATE:</text>
<text x="277.5" y="274">MATERIAL:</text>
<text x="324.3" y="274">PART NO.</text>
<text x="382.3" y="274.2">REV.</text>
<text x="324.8" y="284.6">SCALE:1:10</text>
<text x="369.7" y="284.6">SHEET 1 OF 1</text>
</g>
<text font-size="2.8" x="245.9" y="284.6">UNLESS OTHERWISE SPECIFIED, UNITS: MM, DEGREE</text>
</svg>
